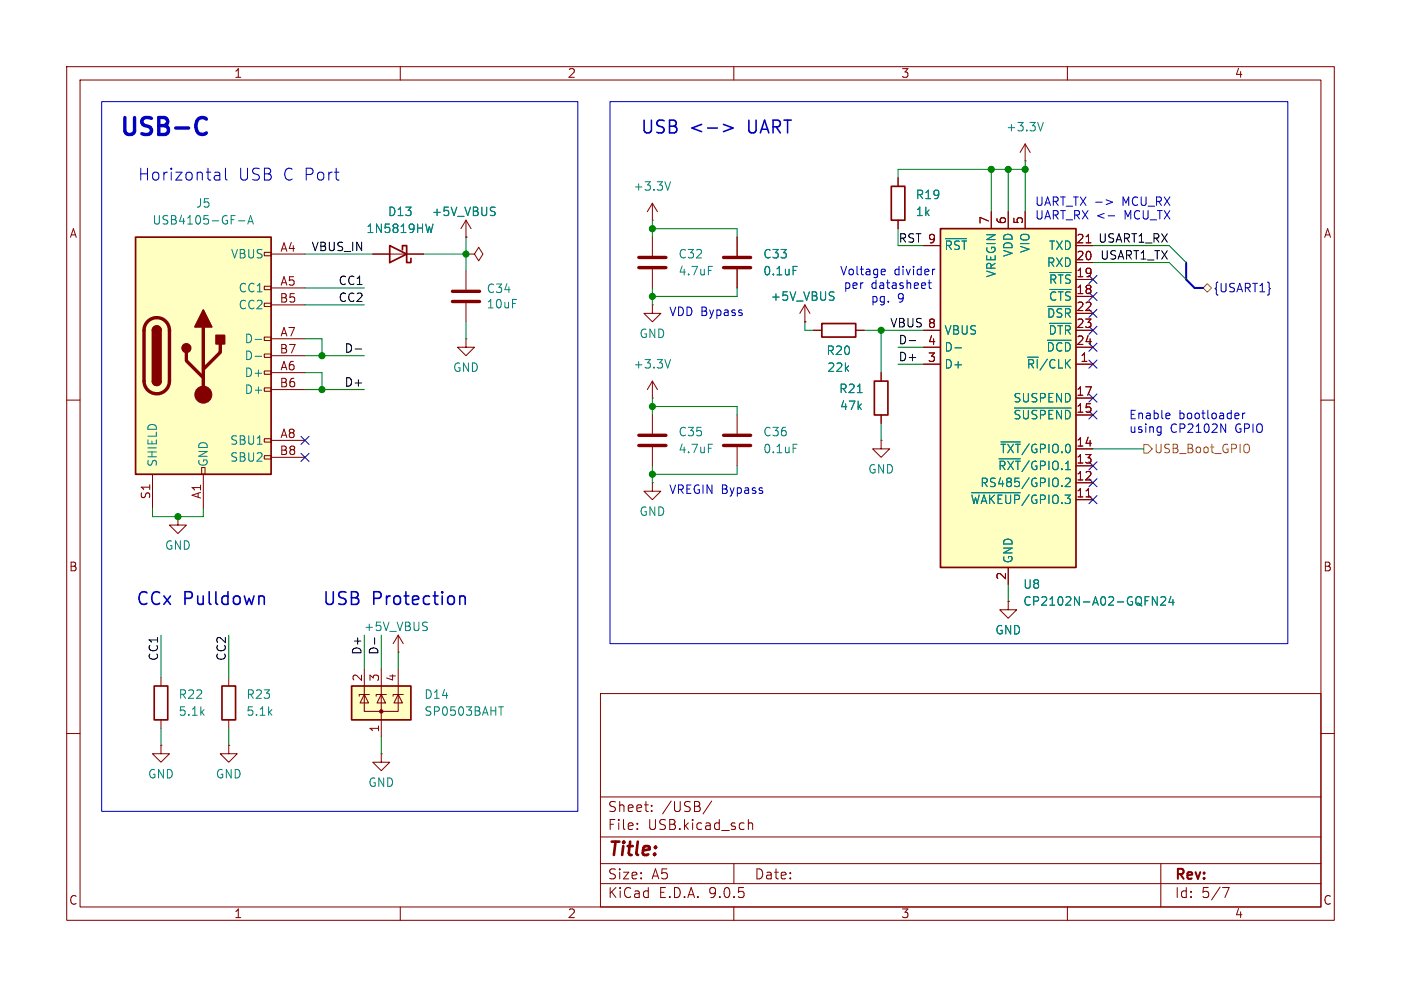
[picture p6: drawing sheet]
<svg xmlns="http://www.w3.org/2000/svg" width="210mm" height="148mm" viewBox="0 0 210 148" stroke-linecap="round" stroke-linejoin="round" font-family="sans-serif">
<path d="M0 0h210v148h-210z" fill="#fff" stroke="#fff" stroke-width=".15"/>
<g fill="none" stroke="#840000" stroke-width=".15">
<path d="M10 10h190v128h-190zM12 12h186v124h-186zM60 10v2M110 10v2M160 10v2M97.8 33h.1M97.8 30.5l-.8 1.3M97.8 30.5l.8 1.3M97.8 30.5v2.5M97.8 35.6v2.8M97.8 45.7v1.3h1.3l-1.3 1.3-1.3-1.3h1.3M97.8 45.7h.1"/>
<path d="M97.8 40.4v2.8M121.9 49.5h1.3M128.3 49.5h1.2M10 60h2M97.8 72.4v1.3h1.3l-1.3 1.2-1.3-1.2h1.3M97.8 72.4h.1M110.5 62.2v2.8M110.5 67.1v2.8M132.1 66v1.3h1.2l-1.2 1.3-1.3-1.3h1.3M132.1 66h.1M198 60h2M151.1 90.2v1.2h1.3l-1.3 1.3-1.2-1.3h1.2"/>
<path d="M151.1 90.2h.1M10 110h2M90 104h108v32h-108zM90 119.5h108M198 110h2M60 136v2M90 132.5h108M90 129.5h108M90 125.5h108M95.5 124.2v.2M95.5 123.5v.1M97.7 121.5v.2"/>
<path d="M97.7 120.8v.1M106.7 120.1l-1.3 1.9M110 136v2M110 129.5v3M112.2 122.9v1.5M112.2 123.5a.37 .37 0 0 1 .6 .1v.8M160 136v2M174 129.5v6.5M183.3 133.1h1l-.7 1.5"/>
</g>
<path d="M100.5 27.2l-.4 1.3M106.2 39.9h.6M118.9 66.6h.6" fill="none" stroke="#008484" stroke-width=".15"/>
<path d="M95.8 38.6h4M95.8 40.1h4M108.5 65.3h4M108.5 66.8h4" fill="none" stroke="#840000" stroke-width=".51"/>
<path d="M123.2 48.5h5.1v2h-5.1z" fill="none" stroke="#840000" stroke-width=".25"/>
<path d="M141 34.3h20.3v50.8h-20.3z" fill="#ffffc2"/>
<path d="M58.4 36.8l2.6 1.3-2.6 1.3zM60.3 37.5v-.7h.7v2.6h.6v-.7M133.6 27.9h2v5.1h-2zM141 34.3h20.3v50.8h-20.3zM131.1 57.2h2v5h-2z" fill="none" stroke="#840000" stroke-width=".25"/>
<g fill="none" stroke="#840000" stroke-width=".15">
<path d="M55.9 38.1h7.6M69.8 38.1h1.3l.7-1 .6 1-.6 1-.7-1M69.8 38.1h.1M69.8 35.6h.1M69.8 33v2.6M69.8 33l-.7 1.3M69.8 33l.8 1.3M110.5 35.6v2.8M134.6 26.7v1.2M134.6 33v1.3M138.4 36.8h2.6M148.6 31.8v2.5"/>
<path d="M151.1 31.8v2.5M153.7 24.1h.1M153.7 21.6v2.5M153.7 31.8v2.5M153.7 21.6l-.8 1.3M153.7 21.6l.7 1.3M161.3 36.8h2.5M161.3 39.4h2.5M162.8 36.4h.7M69.8 40.6v2.8M69.8 45.5v2.8M97.8 59.7h.1"/>
<path d="M97.8 57.2v2.5M97.8 57.2l-.8 1.2M97.8 57.2l.8 1.2M110.5 40.4v2.8M120.6 48.3h.1M120.6 45.7l-.7 1.3M120.6 45.7l.8 1.3M120.6 45.7v2.6M132.1 55.9v1.3M138.4 49.5h2.6M138.4 52.1h2.6M138.4 54.6h2.6"/>
<path d="M161.3 49.5h2.5M161.3 52.1h2.5M161.3 54.6h2.5M161.3 41.9h2.5M161.3 44.5h2.5M161.3 47h2.5M161.3 59.7h2.5M97.8 62.2v2.8M97.8 67.1v2.8M132.1 62.2v1.3M161.3 62.2h2.5M161.3 67.3h2.5"/>
<path d="M161.3 69.9h2.5M161.3 72.4h2.5M161.3 74.9h2.5M162.8 74.5h.7M59.7 97.8h.1M59.7 95.3l-.8 1.2M59.7 95.3l.8 1.2M59.7 95.3v2.5M151.1 85.1v2.5M24.1 111.8v1.2h1.3l-1.3 1.3-1.2-1.3h1.2M24.1 111.8h.1"/>
</g>
<g fill="none" stroke="#008484" stroke-width=".15">
<path d="M156.4 18.4l-.4 1.2M64.9 33.6l-.3 1.3-.2-.9M74 31.1h.2M74.1 31.8l.1 .2-.1 .3M118.9 39.9h.6M141.7 35.8h3.2M100.5 53.9l-.4 1.3M124.8 43.8h.2M124.9 44.5l.1 .2-.1 .3M128.5 58.9h.7M143.2 52.2h.9M157 51h3.6"/>
<path d="M157.1 45.9h3.5M157.3 48.5h3.3M157.4 40.9h3.2M157.4 43.4h3.2M106.2 66.6h.6M145.6 73.9h7.3M149.7 68.8h3.2M150 66.3h2.9M152 61.2h8.6M159.2 72.8v.2M159.7 71.8l.5-.1 .2 .1v.3l-.7 .9h.7M63.9 93.3l.2 .1"/>
<path d="M63.9 94l.2 .2-.2 .3M172.7 89.5l.8 1.2v-1.2M174 89.6l.5-.1 .2 .1v.2l-.8 .9h.8M175.5 89.4l-.3 .9h.8M175.8 89.9v.8"/>
</g>
<path d="M108.5 38.6h4M67.8 43.7h4.1M67.8 45.2h4.1M108.5 40.1h4M95.8 65.3h4M95.8 66.8h4" fill="none" stroke="#840000" stroke-width=".51"/>
<path d="M20.3 35.6h20.3v35.5h-20.3z" fill="#ffffc2"/>
<g fill="none" stroke="#840000" stroke-width=".15">
<path d="M39.6 37.8h1v.6h-1zM40.6 38.1h5.1M39.6 42.9h1v.5h-1zM39.6 45.5h1v.5h-1zM39.6 50.5h1v.6h-1zM39.6 53.1h1v.5h-1zM39.6 55.6h1v.5h-1zM39.6 58.2h1v.5h-1zM40.6 43.2h5.1M40.6 45.7h5.1M40.6 50.8h5.1M40.6 53.3h5.1"/>
<path d="M40.6 55.9h5.1M40.6 58.4h5.1M69.8 50.8v1.3h1.3l-1.3 1.2-1.2-1.2h1.2M69.8 50.8h.1M22.9 71.1v5.1M30.2 70.1h.5v1h-.5zM30.5 71.1v5.1M39.6 65.8h1v.5h-1zM39.6 68.3h1v.5h-1zM40.6 66h5.1M40.6 68.6h5.1M57.1 113v1.3h1.3l-1.3 1.3-1.2-1.3h1.2"/>
<path d="M57.1 113h.1"/>
</g>
<path d="M20.3 35.6h20.3v35.5h-20.3zM22.9 49.5a.64 .64 0 0 1 .6-.6 .64 .64 0 0 1 .6 .6M22.9 57.2a.64 .64 0 0 0 .6 .6 .64 .64 0 0 0 .6-.6" fill="none" stroke="#840000" stroke-width=".25"/>
<path d="M22.1 48.2a1.9 1.9 0 0 1 2.1-.4 1.9 1.9 0 0 1 1.2 1.7v7.7a1.91 1.91 0 0 1-1.9 1.8 1.91 1.91 0 0 1-1.9-1.8v-7.8a1.91 1.91 0 0 1 .5-1.2zM27.9 52.8v1.3l2.6 2.5M30.5 49v10.2M33 51.6v1.2l-2.5 2.6" fill="none" stroke="#840000" stroke-width=".51"/>
<g fill="#840000" stroke="#840000" stroke-width=".25">
<path d="M22.9 49.5h1.2v7.7h-1.2z"/>
<path d="M23 49.1a.64 .64 0 0 1 .7-.2 .64 .64 0 0 1 .4 .6h-1.2z"/>
<path d="M22.9 57.2h1.2a.64 .64 0 0 1-.6 .6 .64 .64 0 0 1-.6-.6z"/>
<path d="M30.5 46.5l1.2 2.5h-2.5z"/>
<path d="M32.4 50.3h1.3v1.3h-1.3z"/>
<circle cx="27.9" cy="52.2" r=".63"/>
</g>
<circle cx="30.5" cy="59.2" r="1.27" fill="#840000" stroke="#840000" stroke-width=".15"/>
<path d="M35.7 33.1h1M37.1 33.6l.5-1.3 .4 1.3M37.3 33.2h.6M38.3 50.9h.9M38.3 53.4h.9" fill="none" stroke="#008484" stroke-width=".15"/>
<path d="M52.7 102.9h8.9v5.1h-8.9z" fill="#ffffc2"/>
<path d="M23.1 102.9h2v5.1h-2zM33.3 102.9h2v5.1h-2zM52.7 102.9h8.9v5.1h-8.9z" fill="none" stroke="#840000" stroke-width=".25"/>
<g fill="none" stroke="#840000" stroke-width=".15">
<path d="M55.9 38.1h2.5M61 38.1h2.5M69.8 35.6h.1M110.5 35.6v2.8M134.6 26.7v1.2M134.6 33v1.3M138.4 36.8h2.6M148.6 31.8v2.5M151.1 31.8v2.5M153.7 31.8v2.5M161.3 36.8h2.5M161.3 39.4h2.5"/>
<path d="M162.8 36.4h.7M110.5 40.4v2.8M120.6 48.3h.1M121.9 49.5h1.3M128.3 49.5h1.2M132.1 55.9v1.3M138.4 49.5h2.6M138.4 52.1h2.6M138.4 54.6h2.6M161.3 49.5h2.5M161.3 52.1h2.5M161.3 54.6h2.5"/>
<path d="M161.3 41.9h2.5M161.3 44.5h2.5M161.3 47h2.5M161.3 59.7h2.5M26.7 77.5v1.2h1.2l-1.2 1.3-1.3-1.3h1.3M26.7 77.5h.1M132.1 62.2v1.3M161.3 62.2h2.5M161.3 67.3h2.5M161.3 69.9h2.5M161.3 72.4h2.5M161.3 74.9h2.5"/>
<path d="M162.8 74.5h.7M151.1 90.2h.1M151.1 85.1v2.5M24.1 101.6v1.3M24.1 108v1.2M34.3 111.8v1.2h1.3l-1.3 1.3-1.3-1.3h1.3M34.3 111.8h.1M34.3 101.6v1.3M34.3 108v1.2M54.6 104.1v2.6h5.1v-2.6M54.6 104.1l.6 1.3h-1.2zM54.6 100.3v3.8"/>
<path d="M55.4 104.1h-1.6v.3M57.1 104.1l.7 1.3h-1.3zM57.1 100.3v10.2M57.9 104.1h-1.5v.3M59.7 104.1l.6 1.3h-1.2zM59.7 100.3v3.8M60.5 104.1h-1.6v.3"/>
</g>
<circle cx="57.1" cy="106.7" r=".25" fill="#840000" stroke="#840000" stroke-width=".15"/>
<g fill="none" stroke="#008484" stroke-width=".15">
<path d="M64.9 33.6l-.3 1.3-.2-.9M74 31.1h.2M74.1 31.8l.1 .2-.1 .3M118.9 39.9h.6M141.7 35.8h3.2M124.8 43.8h.2M124.9 44.5l.1 .2-.1 .3M128.5 58.9h.7M143.2 52.2h.9M157 51h3.6M157.1 45.9h3.5M157.3 48.5h3.3"/>
<path d="M157.4 40.9h3.2M157.4 43.4h3.2M145.6 73.9h7.3M149.7 68.8h3.2M150 66.3h2.9M152 61.2h8.6M159.2 72.8v.2M159.7 71.8l.5-.1 .2 .1v.3l-.7 .9h.7M172.7 89.5l.8 1.2v-1.2M174 89.6l.5-.1 .2 .1v.2l-.8 .9h.8M175.5 89.4l-.3 .9h.8M175.8 89.9v.8"/>
<path d="M74.7 106h.8"/>
</g>
<path d="M180.3 43.2l.7-.7 .6 .7-.6 .6zM171.4 66.7h.7l.6 .6-.6 .6h-.7zM187.1 66.7a.9 .9 0 0 1 0 1.1" fill="none" stroke="#848400" stroke-width=".15"/>
<path d="M53.2 52.3h1M136.3 51.1h1M56.2 95.7v.9" fill="none" stroke="#000" stroke-width=".15"/>
<path d="M177.8 39.4v2.5l1.3 1.3h1.2" fill="none" stroke="#000084" stroke-width=".3"/>
<g fill="none" stroke="#008400" stroke-width=".15">
<path d="M45.7 38.1h10.2M63.5 38.1h6.3M69.8 35.6v5M97.8 33v2.6M97.8 34.3h12.7v1.3M134.6 34.3v2.5h3.8M148.6 25.4v6.4M151.1 25.4v6.4M153.7 25.4h-19.1v1.3M153.7 24.1v7.7M163.8 36.8h11.5l2.5 2.6M163.8 39.4h11.5l2.5 2.5"/>
<path d="M45.7 45.7h8.9M45.7 50.8h2.6v2.5M45.7 55.9h2.6v2.5M45.7 43.2h8.9M45.7 58.4h8.9M45.7 53.3h8.9M69.8 48.3v2.5M97.8 43.2v2.5M97.8 59.7v2.5M110.5 43.2v1.3h-12.7M120.6 48.3v1.2h1.3M129.5 49.5h8.9"/>
<path d="M132.1 49.5v6.4M134.6 54.6h3.8M134.6 52.1h3.8M22.9 76.2v1.3h7.6v-1.3M97.8 69.9v2.5M97.8 61h12.7v1.2M110.5 69.9v1.2h-12.7M132.1 63.5v2.5M163.8 67.3h7.6M24.1 95.3v6.3M34.3 95.3v6.3M54.6 95.3v5"/>
<path d="M57.1 95.3v5M59.7 97.8v2.5M151.1 87.6v2.6M24.1 109.2v2.6M34.3 109.2v2.6M57.1 110.5v2.5"/>
</g>
<g fill="none" stroke="#000084" stroke-width=".15">
<path d="M163.2 48.9l1.2 1.2M163.2 46.4l1.2 1.2M163.2 43.8l1.2 1.3M163.2 59.1l1.2 1.2M163.2 51.5l1.2 1.2M163.2 41.3l1.2 1.2M163.2 54l1.2 1.2M164.4 48.9l-1.2 1.2M164.4 46.4l-1.2 1.2M164.4 43.8l-1.2 1.3M164.4 59.1l-1.2 1.2M164.4 51.5l-1.2 1.2"/>
<path d="M164.4 41.3l-1.2 1.2M164.4 54l-1.2 1.2M45.1 68l1.2 1.2M45.1 65.4l1.2 1.2M46.3 68l-1.2 1.2M46.3 65.4l-1.2 1.2M163.2 61.6l1.2 1.2M163.2 69.2l1.2 1.3M163.2 71.8l1.2 1.2M163.2 74.3l1.2 1.2M164.4 61.6l-1.2 1.2M164.4 69.2l-1.2 1.3"/>
<path d="M164.4 71.8l-1.2 1.2M164.4 74.3l-1.2 1.2"/>
</g>
<g fill="none" stroke="#0000c2" stroke-width=".15">
<path d="M15.2 15.2h71.4v106.5h-71.4zM91.4 15.2h101.6v81.3h-101.6zM32.4 25.8h.3l.3 .3v.9M33 26.9l-.6 .1M33 26.2l-.6 .1M33.8 25.2v1.6l.3 .2M165.8 30l1 .3-1 .4M166.1 32.4h1M132.3 40.4h.3l.1 .3-.6 .1M132.6 41.2h-.3M139.1 42.4h.5M139.3 42v1.1l.3 .2"/>
<path d="M140.1 40.4l-.3 .1M173.7 64l.3 .1M174 64v1l-.2 .3M174 64.8h-.3M175.2 61.9l.2 .4-.6 .1M175.3 62.7l-.1 .1M183 63.6l.7 1.2v-1.2M185.7 62v.3l-.6 .1M186.3 61.9v.9M186.6 61.9l-.2 .1-.1 .2"/>
</g>
<path d="M108.4 18.7l1.5 .5-1.5 .5M38.9 89.5l.2-.1 .4 .1 .1 .1v1M68.9 89.5a.47 .47 0 0 1 .8 .1v1M68.9 89.4v1.2" fill="none" stroke="#0000c2" stroke-width=".24"/>
<path d="M18.7 17.6v2.1M20.2 17.6v2.1M22.7 17.7l-.4-.1h-.6l-.3 .3M25 17.9l-.4-.3h-.8v2.6M30.9 17.9a.87 .87 0 0 0-1.3 .1M30.9 19.9a.89 .89 0 0 1-1.1 .1" fill="none" stroke="#0000c2" stroke-width=".51"/>
<g fill="#008400" stroke="#008400" stroke-width=".15">
<circle cx="97.8" cy="71.1" r=".46"/>
<circle cx="97.8" cy="44.5" r=".46"/>
<circle cx="97.8" cy="61" r=".46"/>
<circle cx="48.3" cy="58.4" r=".46"/>
<circle cx="48.3" cy="53.3" r=".46"/>
<circle cx="148.6" cy="25.4" r=".46"/>
<circle cx="153.7" cy="25.4" r=".46"/>
<circle cx="151.1" cy="25.4" r=".46"/>
<circle cx="132.1" cy="49.5" r=".46"/>
<circle cx="97.8" cy="34.3" r=".46"/>
<circle cx="69.8" cy="38.1" r=".46"/>
<circle cx="26.7" cy="77.5" r=".46"/>
</g>
<text font-size="3.5" fill="#0000c2" x="17.8" y="21.6">USB-C</text>
<text font-size="2.8" fill="#840000" x="91" y="128.9">Title:</text>
<g font-size="2.7" fill="#0000c2">
<text x="95.9" y="20.4">USB</text>
<text x="103.4" y="20.4">&lt;-&gt;</text>
<text x="112.3" y="20.4">UART</text>
<text x="20.3" y="91.3">CCx</text>
<text x="27.5" y="91.3">Pulldown</text>
<text x="48.3" y="91.3">USB</text>
<text x="55.8" y="91.3">Protection</text>
</g>
<g font-size="2.5" fill="#0000c2">
<text x="20.6" y="27.4">Horizontal</text>
<text x="35.7" y="27.4">USB C Port</text>
</g>
<g font-size="2.1" fill="#840000">
<text x="91" y="124.7">File:</text>
<text x="91" y="122">Sheet:</text>
<text x="97.1" y="124.7">USB.kicad_sch</text>
<text x="99.2" y="122">/USB/</text>
<text x="91" y="134.9">KiCad</text>
<text x="91" y="132.1">Size:</text>
<text x="97.7" y="132.1">A5</text>
<text x="98.7" y="134.9">E.D.A.</text>
<text x="106.3" y="134.9">9.0.5</text>
<text x="113" y="132.1">Date:</text>
<text x="176" y="132.3">Rev:</text>
<text x="176" y="134.9">Id:</text>
<text x="180.1" y="134.9">5/7</text>
</g>
<g font-size="1.8" fill="#840000">
<text x="35" y="11.9">1</text>
<text x="85" y="11.9">2</text>
<text x="135" y="11.9">3</text>
<text x="185" y="11.9">4</text>
<text x="10.3" y="35.9">A</text>
<text x="148.3" y="33.7" transform="rotate(-90 148.3 33.7)">7</text>
<text x="150.9" y="33.7" transform="rotate(-90 150.9 33.7)">6</text>
<text x="153.4" y="33.7" transform="rotate(-90 153.4 33.7)">5</text>
<text x="198.4" y="35.9">A</text>
<text x="41.9" y="37.8">A4</text>
<text x="139" y="36.6">9</text>
<text x="161.2" y="36.6">21</text>
<text x="161.2" y="39.1">20</text>
<text x="161.2" y="41.7">19</text>
<text x="41.8" y="45.5">B5</text>
<text x="41.9" y="42.9">A5</text>
<text x="161.2" y="44.2">18</text>
<text x="161.2" y="46.7">22</text>
<text x="41.8" y="53.1">B7</text>
<text x="41.9" y="50.5">A7</text>
<text x="139" y="51.8">4</text>
<text x="139" y="49.3">8</text>
<text x="161.2" y="49.3">23</text>
<text x="161.2" y="51.8">24</text>
<text x="41.8" y="58.2">B6</text>
<text x="41.9" y="55.6">A6</text>
<text x="139" y="54.4">3</text>
<text x="161.2" y="59.4">17</text>
<text x="161.9" y="54.4">1</text>
<text x="41.9" y="65.8">A8</text>
<text x="161.2" y="62">15</text>
<text x="41.8" y="68.3">B8</text>
<text x="161.2" y="67.1">14</text>
<text x="161.2" y="69.6">13</text>
<text x="22.6" y="75" transform="rotate(-90 22.6 75)">S1</text>
<text x="30.2" y="74.9" transform="rotate(-90 30.2 74.9)">A1</text>
<text x="161.2" y="72.1">12</text>
<text x="161.2" y="74.7">11</text>
<text x="10.3" y="85.9">B</text>
<text x="150.9" y="87.1" transform="rotate(-90 150.9 87.1)">2</text>
<text x="198.3" y="85.9">B</text>
<text x="54.4" y="102.3" transform="rotate(-90 54.4 102.3)">2</text>
<text x="56.9" y="102.3" transform="rotate(-90 56.9 102.3)">3</text>
<text x="59.4" y="102.3" transform="rotate(-90 59.4 102.3)">4</text>
<text x="56.9" y="109.9" transform="rotate(-90 56.9 109.9)">1</text>
<text x="10.3" y="135.9">C</text>
<text x="35" y="137.9">1</text>
<text x="85" y="137.9">2</text>
<text x="135" y="137.9">3</text>
<text x="185" y="137.9">4</text>
<text x="198.3" y="135.9">C</text>
</g>
<g font-size="1.8" fill="#008484">
<text x="150.7" y="19.9">+3.3V</text>
<text x="94.8" y="28.8">+3.3V</text>
<text x="22.8" y="33.9">USB4105-GF-A</text>
<text x="29.3" y="31.3">J5</text>
<text x="54.8" y="35.2">1N5819HW</text>
<text x="58.1" y="32.6">D13</text>
<text x="64.6" y="32.6">+5V_VBUS</text>
<text x="137.2" y="30.1">R19</text>
<text x="137.2" y="32.6">1k</text>
<text x="34.5" y="39">VBUS</text>
<text x="101.6" y="39">C32</text>
<text x="101.6" y="41.5">4.7uF</text>
<text x="114.3" y="39">C33</text>
<text x="114.3" y="41.5">0.1uF</text>
<text x="141.5" y="37.7">~{RST}</text>
<text x="149.5" y="41.7" transform="rotate(-90 149.5 41.7)">VREGIN</text>
<text x="152" y="38.6" transform="rotate(-90 152 38.6)">VDD</text>
<text x="154.5" y="38" transform="rotate(-90 154.5 38)">VIO</text>
<text x="156.8" y="40.2">RXD</text>
<text x="157.1" y="37.7">TXD</text>
<text x="35.7" y="44">CC1</text>
<text x="35.7" y="46.6">CC2</text>
<text x="72.9" y="44.1">C34</text>
<text x="72.9" y="46.5">10uF</text>
<text x="115.4" y="45.3">+5V_VBUS</text>
<text x="156.8" y="47.9">~{DSR}</text>
<text x="157.1" y="42.8">~{RTS}</text>
<text x="157.1" y="45.3">~{CTS}</text>
<text x="36.6" y="51.7">D-</text>
<text x="95.8" y="50.9">GND</text>
<text x="123.8" y="53.4">R20</text>
<text x="141.5" y="50.4">VBUS</text>
<text x="141.5" y="52.9">D-</text>
<text x="156.8" y="52.9">~{DCD}</text>
<text x="157.1" y="50.4">~{DTR}</text>
<text x="36.6" y="54.2">D-</text>
<text x="36.6" y="56.7">D+</text>
<text x="36.6" y="59.3">D+</text>
<text x="67.8" y="56">GND</text>
<text x="94.8" y="55.5">+3.3V</text>
<text x="123.9" y="56">22k</text>
<text x="125.7" y="59.2">R21</text>
<text x="141.5" y="55.5">D+</text>
<text x="153.8" y="55.5">~{RI}/CLK</text>
<text x="101.6" y="65.6">C35</text>
<text x="114.3" y="65.6">C36</text>
<text x="125.8" y="61.7">47k</text>
<text x="151.8" y="60.6">SUSPEND</text>
<text x="151.8" y="63.1">~{SUSPEND}</text>
<text x="23.7" y="70.1" transform="rotate(-90 23.7 70.1)">SHIELD</text>
<text x="31.3" y="70.1" transform="rotate(-90 31.3 70.1)">GND</text>
<text x="34.4" y="66.9">SBU1</text>
<text x="34.4" y="69.4">SBU2</text>
<text x="101.6" y="68.2">4.7uF</text>
<text x="114.3" y="68.2">0.1uF</text>
<text x="130" y="71.2">GND</text>
<text x="149.5" y="70.7">~{RXT}/GPIO.1</text>
<text x="149.8" y="68.2">~{TXT}/GPIO.0</text>
<text x="95.8" y="77.6">GND</text>
<text x="145.4" y="75.8">~{WAKEUP}/GPIO.3</text>
<text x="146.9" y="73.3">RS485/GPIO.2</text>
<text x="24.6" y="82.7">GND</text>
<text x="152" y="84.6" transform="rotate(-90 152 84.6)">GND</text>
<text x="153.3" y="88.5">U8</text>
<text x="54.5" y="94.8">+5V_VBUS</text>
<text x="149.1" y="95.4">GND</text>
<text x="153.3" y="91">CP2102N-A02-GQFN24</text>
<text x="26.7" y="107.5">5.1k</text>
<text x="26.7" y="105">R22</text>
<text x="36.8" y="107.5">5.1k</text>
<text x="36.8" y="105">R23</text>
<text x="63.5" y="105">D14</text>
<text x="63.5" y="107.5">SP0503BAHT</text>
<text x="22.1" y="116.9">GND</text>
<text x="32.3" y="116.9">GND</text>
<text x="55.1" y="118.2">GND</text>
</g>
<g font-size="1.8" fill="#0000c2">
<text x="155.1" y="31.1">UART_TX -&gt;</text>
<text x="155.1" y="33.1">UART_RX &lt;-</text>
<text x="168.4" y="31.1">MCU_RX</text>
<text x="168.7" y="33.1">MCU_TX</text>
<text x="125.8" y="41.5">Voltage</text>
<text x="134" y="41.5">divider</text>
<text x="100.2" y="47.6">VDD Bypass</text>
<text x="126.4" y="43.5">per</text>
<text x="130.5" y="45.6">pg.</text>
<text x="130.6" y="43.5">datasheet</text>
<text x="134.5" y="45.6">9</text>
<text x="169.2" y="63.2">Enable</text>
<text x="169.2" y="65.2">using</text>
<text x="175.4" y="65.2">CP2102N</text>
<text x="176.7" y="63.2">bootloader</text>
<text x="185.3" y="65.2">GPIO</text>
<text x="100.2" y="74.3">VREGIN Bypass</text>
</g>
<g font-size="1.8">
<text x="46.6" y="37.8">VBUS_IN</text>
<text x="134.6" y="36.5">RST 9</text>
<text x="164.5" y="36.5">USART1_RX</text>
<text x="164.8" y="39">USART1_TX</text>
<text x="50.7" y="42.8">CC1</text>
<text x="50.7" y="45.4">CC2</text>
<text x="51.6" y="53">D-</text>
<text x="133.3" y="49.2">VBUS 8</text>
<text x="134.6" y="51.7">D-</text>
<text x="51.6" y="58.1">D+</text>
<text x="134.6" y="54.3">D+</text>
<text x="23.8" y="99.2" transform="rotate(-90 23.8 99.2)">CC1</text>
<text x="33.9" y="99.2" transform="rotate(-90 33.9 99.2)">CC2</text>
<text x="54.3" y="98.3" transform="rotate(-90 54.3 98.3)">D+</text>
<text x="56.8" y="98.3" transform="rotate(-90 56.8 98.3)">D-</text>
</g>
<text font-size="1.8" fill="#000084" x="181.8" y="44">{USART1}</text>
<text font-size="1.8" fill="#848400" x="172.9" y="68.2">USB_Boot_GPIO</text>
</svg>
